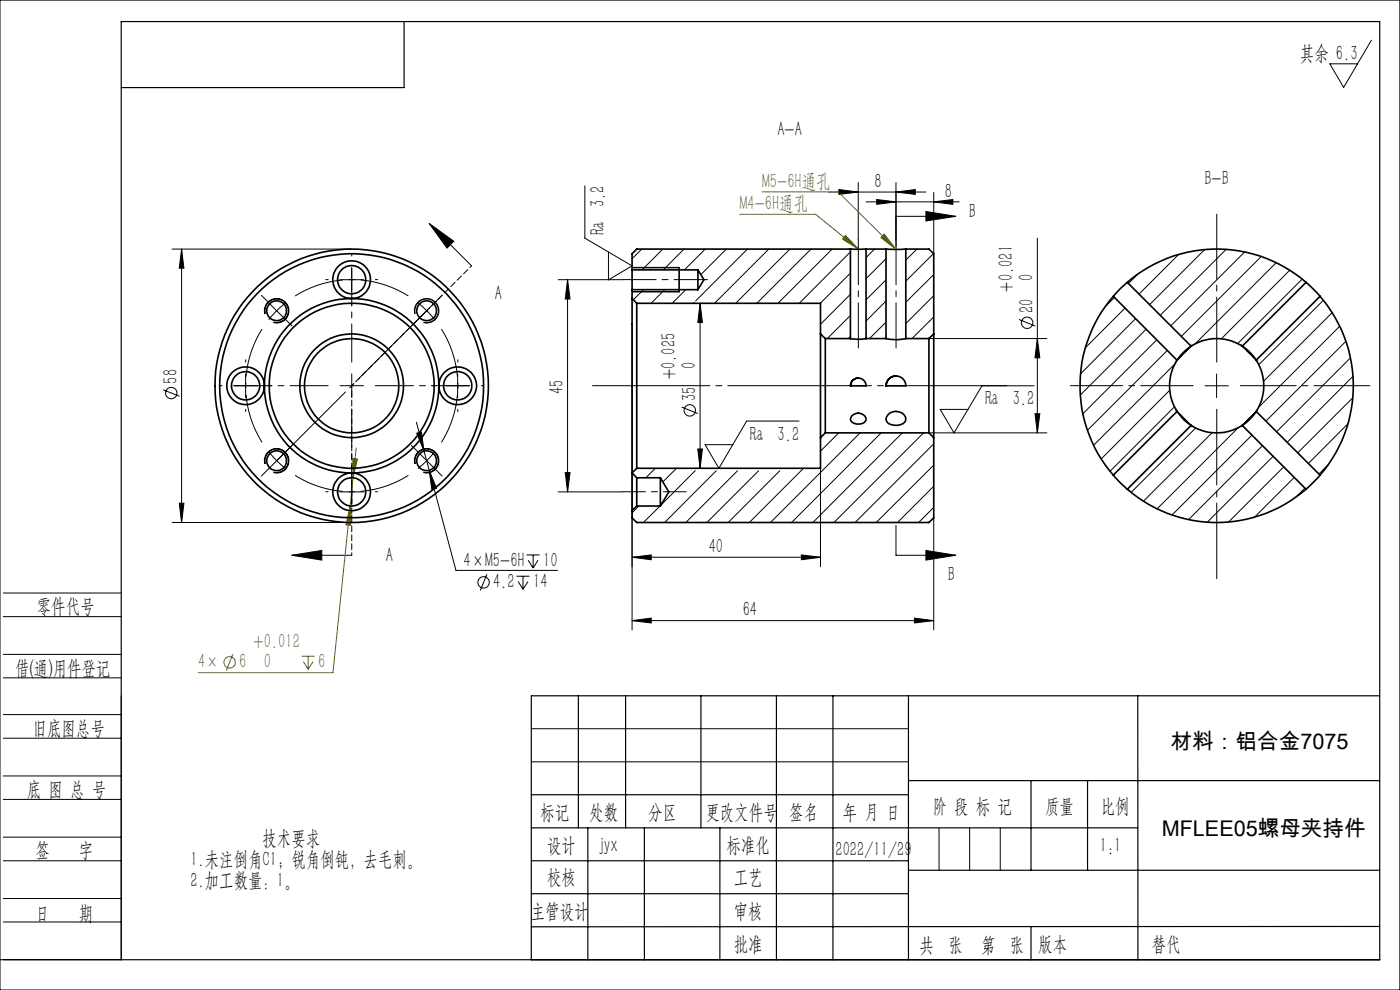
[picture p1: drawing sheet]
<svg xmlns="http://www.w3.org/2000/svg" width="297mm" height="210mm" viewBox="0 0 297 210" stroke-linecap="round" stroke-linejoin="round" font-family="sans-serif">
<g fill="none" stroke="#000" stroke-width=".21">
<path d="M0 0h297v210h-297zM290.9 8.5l-5.9 10-2.9-5h5.9M124.1 39.4v11.1l10 5.9-5 3v-5.9M182.1 38.7v12.1M190.1 38.7v13.5M36.5 52.8h38.1M38.5 52.8l.5 4.1h-1zM38.5 52.8v58M72.1 59.3h5M74.6 56.8v5M91.1 47.4l5.2 3.8-1.5 1.4zM91.1 47.4l8.9 9"/>
<path d="M118.4 59.3h13.7M120.4 59.3l.5 4.1h-1zM120.4 59.3v45M134.1 56.8h10M134.1 56.7h10M175.7 40.7h20.7M178 40.2l4.1 .5-4.1 .5zM183.7 42.8h19.8M186 42.3l4.1 .5-4.1 .5zM190.1 40.7l4.1-.5v1zM190.1 45.9h12.7M196.4 44.9l6.4 1-6.4 1z"/>
<path d="M198.1 42.8l4-.5v1zM198.1 40.8v13M220.1 50.5v41.3M52.1 79.3v5M56.2 66.6a2.6 2.6 0 0 1 2.3-3.3 2.6 2.6 0 0 1 2.8 2.8 2.6 2.6 0 0 1-3.3 2.3M56.3 66.6a2.5 2.5 0 0 1 2.2-3.2 2.5 2.5 0 0 1 2.7 2.7 2.5 2.5 0 0 1-3.2 2.2M56.9 64.2l3.6 3.5M60.5 64.3l-2 1.8-1.5 1.7M88 66.6a2.6 2.6 0 0 1 2.2-3.3 2.6 2.6 0 0 1 2.9 2.8 2.6 2.6 0 0 1-3.2 2.3M88.1 66.6a2.5 2.5 0 0 1 2.2-3.2 2.5 2.5 0 0 1 2.7 2.7 2.5 2.5 0 0 1-3.1 2.2M97.1 79.3v5M134.1 68.7v64.9"/>
<path d="M134.1 61.8h10M134.1 61.9h10M148.5 64.3l.5 4.1h-1zM148.5 64.3v35M197.1 71.8h25M216.1 67.8l3.5 1.4M220.1 71.8l.5 4.1h-1zM252.1 74l.8-.8-3.5 3.5zM258.1 79.3v5M263.2 73.2l3.6 3.5zM34.6 82.7l3.5 1.4M49.6 81.8h5"/>
<path d="M56.2 98.4a2.6 2.6 0 0 1 2.3-3.2 2.6 2.6 0 0 1 2.8 2.8 2.6 2.6 0 0 1-3.3 2.3M56.3 98.4a2.5 2.5 0 0 1 2.2-3.2 2.5 2.5 0 0 1 2.7 2.8 2.5 2.5 0 0 1-3.2 2.1M88 98.4a2.6 2.6 0 0 1 2.2-3.3 2.6 2.6 0 0 1 2.9 2.8 2.6 2.6 0 0 1-3.2 2.4M88.1 98.4a2.5 2.5 0 0 1 2.2-3.2 2.5 2.5 0 0 1 2.7 2.8 2.5 2.5 0 0 1-3.1 2.1M88.3 89.6l1.7 6.1M88.4 91.9l1-.3 .6 4.1zM90 95.7l6.7 25.3h21.6M91.1 99.8l1.5 3.8-1 .2zM94.6 81.8h5M144.6 86.4l3.5 1.3M148 95.2h1l-.5 4.1zM169.5 89.3h-11.1l-5.9 10-2.9-5h5.9"/>
<path d="M174.1 99.3v20.9M197.1 91.8h25M219.4 81.8h-11.1l-5.9 10-2.9-5h5.9M219.6 87.8h1l-.5 4zM249.4 87l3.5 3.5zM255.6 81.8h5M263.7 90l-.5 .5 3.6-3.5zM36.5 110.8h38.1M38 106.7h1l-.5 4.1zM61.9 117.8l6.4-1v2zM61.9 117.8h12.7M72.1 104.3h5"/>
<path d="M74.6 101.8v5M111.7 117.7h2.8M112 118.8l1.1 1.7M113.1 117.7v2.8M114.1 118.8l-1 1.7M118.4 104.3h13.7M119.9 100.3h1l-.5 4zM134.1 118.2l4-.5v1zM134.1 118.2h40M170 117.7l4.1 .5-4.1 .5zM190.1 111.4v6.4h12.7M196.4 116.8l6.4 1-6.4 1z"/>
<path d="M198.1 109.8v23.8M.7 138.8h25M.7 125.8h25M.7 130.8h25M103.3 121.8l-1.4 3.5M109.6 122.2h2.7M109.9 123.4l1 1.6M110.9 122.2v2.8M112 123.4l-1.1 1.6M134.1 131.6l4-.5v1zM134.1 131.6h64M194 131.1l4.1 .5-4.1 .5z"/>
<path d="M.7 143.8h25M.7 156.6h25M.7 151.6h25M25.7 147.6v56h-25.7M112.7 154.6h80M.7 169.6h25M.7 164.6h25M.7 177.6h25M112.7 161.6h80M199.2 175.6v9M205.7 175.6v9M212.2 175.6v9"/>
<path d="M.7 182.6h25M.7 190.6h25M.7 195.6h25M241.4 203.6h.1"/>
<circle cx="217.9" cy="68.5" r="1.2"/>
<circle cx="36.3" cy="83.4" r="1.22"/>
<circle cx="146.3" cy="87" r="1.22"/>
<circle cx="102.6" cy="123.5" r="1.21"/>
</g>
<g fill="none" stroke="#808000" stroke-width=".21">
<path d="M156.9 45.5h16.1l9.2 7.4M161.7 40.7h16.1l12.3 12.2M179.4 49.9l2.8 3-3.5-2.2zM187.6 49.7l2.5 3.2-3.2-2.5zM74.8 97.3l1 .1-.9 3.9zM75.6 95l-.7 6.3M74.3 107.3l.1 4.1-1-.1zM74.3 107.3l-3.7 35.4h-28.6M74.9 101.3l-.6 6M49.4 138.8l-1.4 3.4M64 139.2h2.7M65.4 139.2v2.8"/>
<path d="M64.3 140.3l1.1 1.7M66.4 140.3l-1 1.7"/>
<circle cx="48.7" cy="140.5" r="1.21"/>
</g>
<path d="M90.5 65.9l-1.8-1.7M90.5 65.9l1.7 1.9M58.7 97.7l1.9 1.7M58.7 97.7l-1.7-1.8M90.5 97.7l1.7-1.8M90.5 97.7l-1.8 1.7" fill="none" stroke="#000" stroke-width=".21" stroke-dasharray="30.5 1.3 1.3 1.3" stroke-linecap="butt"/>
<path d="M55.6 69.8a22.5 22.5 0 0 0 0 24M86.6 62.8a22.5 22.5 0 0 0-24 0M93.6 93.8a22.5 22.5 0 0 0 0-24M62.6 100.8a22.5 22.5 0 0 0 24 0" fill="none" stroke="#000" stroke-width=".21" stroke-dasharray="30.5 1.3 1.3 1.3" stroke-dashoffset="19.7" stroke-linecap="butt"/>
<g fill="none" stroke="#000" stroke-width=".25">
<path d="M25.7 4.6h267v199h-267zM85.7 4.6v14h-60M144.1 56.7v5.2M122.7 147.6v28M132.7 147.6v28M148.7 147.6v28M164.7 147.6v56M176.7 147.6v56M192.7 147.6v56M241.4 147.6v56M292.7 147.6h-180v56M112.7 175.6h128.7"/>
<path d="M112.7 168.6h80M124.7 175.6v28M136.7 175.6v28M152.7 175.6v28M192.7 165.6h100M218.7 165.6v19M230.7 165.6v19M112.7 182.6h80M112.7 189.6h80M192.7 184.6h100M218.7 196.6v7M292.7 196.5l-180 .1"/>
</g>
<path d="M74.6 81.8v36M74.6 81.8l25.4-25.4" fill="none" stroke="#000" stroke-width=".21" stroke-dasharray="1.3 .6" stroke-dashoffset=".8"/>
<path d="M150.1 59.3h-18" fill="none" stroke="#000" stroke-width=".21" stroke-dasharray="30.5 1.3 1.3 1.3" stroke-dashoffset="23.4"/>
<path d="M125.7 81.8h87.9" fill="none" stroke="#000" stroke-width=".21" stroke-dasharray="30.5 1.3 1.3 1.3" stroke-dashoffset="5.6"/>
<path d="M132.1 104.3h13.5" fill="none" stroke="#000" stroke-width=".21" stroke-dasharray="30.5 1.3 1.3 1.3" stroke-dashoffset="25.6"/>
<path d="M182.1 73.8v-23M190.1 73.8v-23" fill="none" stroke="#000" stroke-width=".21" stroke-dasharray="30.5 1.3 1.3 1.3" stroke-dashoffset="20.9"/>
<path d="M58.7 97.7l31.8-31.8" fill="none" stroke="#000" stroke-width=".21" stroke-dasharray="30.5 1.3 1.3 1.3" stroke-dashoffset="9.9"/>
<g fill="none" stroke="#000" stroke-width=".21" stroke-dasharray="30.5 1.3 1.3 1.3">
<path d="M69.6 59.3h-.5M74.6 54.3v-.5M79.6 59.3h.5M52.1 76.8v-.5M56.9 64.1l-1.4-1.4M60.5 67.7l1.5 1.5M74.6 64.3v.5M88.8 67.7l-1.5 1.5M90.5 65.9l1.8-1.8M90.5 65.9l-1.7 1.8M92.3 64.1l1.5-1.4M97.1 76.8v-.5"/>
<path d="M47.1 81.8h-.5M52.1 86.8v.5M56.9 99.5l-1.4 1.5M57.1 81.8h.5M58.7 97.7l-1.8 1.8M58.7 97.7l1.8-1.7M60.5 96l1.5-1.5M74.6 81.8v-2.5M74.6 81.8h-2.5M74.6 81.8v2.5M74.6 81.8h2.5M74.6 99.3v-.5"/>
<path d="M88.8 96l-1.5-1.5M90.5 97.7l1.8 1.8M90.5 97.7l-1.7-1.7M92.1 81.8h-.5M92.3 99.5l1.5 1.5M97.1 86.8v.5M102.1 81.8h.5M69.6 104.3h-.5M74.6 109.3v.5M79.6 104.3h.5"/>
</g>
<path d="M74.6 76.8v-20M69.6 81.8h-20M74.6 86.8v20M79.6 81.8h20" fill="none" stroke="#000" stroke-width=".21" stroke-dasharray="30.5 1.3 1.3 1.3" stroke-dashoffset="22.4"/>
<path d="M258.1 76.8v-31.4" fill="none" stroke="#000" stroke-width=".21" stroke-dasharray="30.5 1.3 1.3 1.3" stroke-dashoffset="16.7"/>
<path d="M253.1 81.8h-26" fill="none" stroke="#000" stroke-width=".21" stroke-dasharray="30.5 1.3 1.3 1.3" stroke-dashoffset="19.4"/>
<path d="M258.1 86.8v36" fill="none" stroke="#000" stroke-width=".21" stroke-dasharray="30.5 1.3 1.3 1.3" stroke-dashoffset="14.4"/>
<path d="M263.1 81.8h27.5" fill="none" stroke="#000" stroke-width=".21" stroke-dasharray="30.5 1.3 1.3 1.3" stroke-dashoffset="18.6"/>
<g fill="#000">
<path d="M38.5 52.8l.5 4.1h-1zM38 106.7h1l-.5 4.1z"/>
<path d="M196.4 44.9l6.4 1-6.4 1zM196.4 116.8l6.4 1-6.4 1z"/>
<path d="M88.4 91.9l1.6 3.8-.6-4.1zM91.1 99.8l.5 4 1-.2z"/>
<path d="M61.9 117.8l6.4-1v2zM91.1 47.4l5.2 3.8-1.5 1.4z"/>
</g>
<path d="M74.8 97.3l.1 4 .9-3.9zM74.3 107.3l-.9 4 1 .1z" fill="#808000"/>
<g fill="#000">
<path d="M178 40.2l4.1 .5-4.1 .5zM190.1 40.7l4.1-.5v1z"/>
<path d="M198.1 42.8l4-.5v1zM186 42.3l4.1 .5-4.1 .5z"/>
<path d="M148.5 64.3l.5 4.1h-1zM148 95.2h1l-.5 4.1zM220.1 71.8l.5 4.1h-1zM219.6 87.8h1l-.5 4zM120.4 59.3l.5 4.1h-1zM119.9 100.3h1l-.5 4z"/>
<path d="M170 117.7l4.1 .5-4.1 .5zM134.1 118.2l4-.5v1z"/>
<path d="M194 131.1l4.1 .5-4.1 .5zM134.1 131.6l4-.5v1z"/>
</g>
<path d="M179.4 49.9l-.7 .8 3.5 2.2zM187.6 49.7l-.7 .7 3.2 2.5z" fill="#808000"/>
<g fill="none" stroke="#000" stroke-width=".35">
<path d="M134.1 57.2v4.2M134.1 57.2h14M148.1 57.2v4.2M148.1 57.2l1.2 2.1-1.2 2.1M180.4 52.8h3.3M180.4 52.8h-45.3l-1 1v3.4M180.4 52.8v19M183.7 52.8h4.3M183.7 52.8v19M188 52.8h4.2M188 52.8v19M192.2 52.8v19"/>
<path d="M192.2 52.8h4.9l1 1v17M239.1 59.9l-2.9 3M239.1 59.9a29 29 0 0 1 38 0M239.1 59.9l13.6 13.5M277.1 59.9l2.9 3M277.1 59.9l-13.6 13.5M74.6 63.3a18.6 18.6 0 0 0-18.5 18.5M74.6 63.3a18.5 18.5 0 0 1 18.5 18.5M134.1 63.3v37M134.1 61.4v1.9M134.1 63.3l1 1M134.1 61.4h14"/>
<path d="M135.1 64.3v35M135.1 64.3h39v6.5M174.1 70.8v22M174.1 70.8l1 1M175.1 71.8v20M175.1 71.8h5.3M180.4 71.8l1.3 .2 2-.2M183.7 71.8h4.3M188 71.8a10.1 10.1 0 0 0 4.2 0M190.1 79.7a2.15 2.15 0 0 0-2.1 2.1M192.2 71.8h4.9M197.1 71.8v20"/>
<path d="M198.1 70.8v22M198.1 70.8l-1 1M236.2 62.9a29 29 0 0 0 0 37.9M236.2 62.9l13.5 13.5M249.7 76.4a10.1 10.1 0 0 0 0 10.9M252.7 73.4a10.5 10.5 0 0 0-3 3M252.7 73.4a9.8 9.8 0 0 1 10.8 0M263.5 73.4a9.8 9.8 0 0 1 3 3M266.5 76.4a9.9 9.9 0 0 1 0 10.9M280 62.9a29 29 0 0 1 0 37.9M280 62.9l-13.5 13.5M56.1 81.8a18.5 18.5 0 0 0 18.5 18.5"/>
<path d="M93.1 81.8a18.5 18.5 0 0 1-18.5 18.5M135.1 99.3l-1 1M174.1 92.8v6.5h-39M175.1 91.8h22M175.1 91.8l-1 1M180.8 88.2a1.74 1.74 0 0 1 2.9 .8 2.01 2.01 0 0 1-3.2 .3l-.1-.4zM180.8 80.8a1.66 1.66 0 0 1 1.8-.5 1.66 1.66 0 0 1 1.1 1.5h-3.3zM182.1 80.2a1.67 1.67 0 0 0-1.7 1.6M188.4 88a2.32 2.32 0 0 1 3.7 .5 1.25 1.25 0 0 1-1.1 1.6 2.92 2.92 0 0 1-2.9-.7l-.1-.5zM188.4 80.6a2.11 2.11 0 0 1 2.3-.7 2.11 2.11 0 0 1 1.5 1.9h-4.2zM197.1 91.8l1 1M198.1 92.8v17l-1 1h-62l-1-1v-1.5"/>
<path d="M249.7 87.3a9.4 9.4 0 0 0 3 2.9M249.7 87.3l-13.5 13.5M252.7 90.2a10 10 0 0 0 10.8 0M252.7 90.2l-13.6 13.6M263.5 90.2l13.6 13.6M266.5 87.3a9.8 9.8 0 0 1-3 2.9M266.5 87.3l13.5 13.5M134.1 100.3v8M134.1 100.3l1 1M135.1 101.3v6M135.1 107.3l-1 1M135.1 107.3h5"/>
<path d="M135.1 101.3h5M140.1 101.3v6M140.1 101.3l1.8 3-1.8 3M236.2 100.8l2.9 3M239.1 103.8a29 29 0 0 0 38 0M280 100.8l-2.9 3"/>
<circle cx="74.6" cy="59.3" r="4"/>
<circle cx="74.6" cy="59.3" r="2.99"/>
<circle cx="58.7" cy="65.9" r="2.11"/>
<circle cx="90.5" cy="65.9" r="2.11"/>
<circle cx="52.1" cy="81.8" r="4"/>
<circle cx="52.1" cy="81.8" r="3"/>
<circle cx="58.7" cy="97.7" r="2.11"/>
<circle cx="74.6" cy="81.8" r="11"/>
<circle cx="74.6" cy="81.8" r="10"/>
<circle cx="74.6" cy="81.8" r="29"/>
<circle cx="74.6" cy="81.8" r="28"/>
<circle cx="74.6" cy="81.8" r="17.5"/>
<circle cx="90.5" cy="97.7" r="2.11"/>
<circle cx="97.1" cy="81.8" r="4"/>
<circle cx="97.1" cy="81.8" r="3"/>
<circle cx="74.6" cy="104.3" r="4"/>
<circle cx="74.6" cy="104.3" r="3"/>
</g>
<g fill="none" stroke="#000" stroke-width=".21">
<path d="M136.1 52.8l-2 2.1M140.6 52.8l-4.4 4.4M145.1 52.8l-4.4 4.4M149.6 52.8l-4.4 4.4M154.1 52.8l-5.4 5.4M158.6 52.8l-11 11M163.1 52.8l-11.5 11.5M167.6 52.8l-11.5 11.5M172 52.8l-11.5 11.5M176.5 52.8l-11.5 11.5M180.4 53.4l-10.9 10.9M180.4 57.9l-6.4 6.4"/>
<path d="M185.5 52.8l-1.8 1.8M188 54.9l-4.3 4.2M188 59.4l-4.3 4.2M194.5 52.8l-2.3 2.4M198 53.8l-5.8 5.8M198.1 58.2l-5.9 5.9M241.4 58.1l-2 2M250 54l-8.4 8.4M255.6 52.9l-11.7 11.7M260.1 52.9l-14 14M264.1 53.4l-15.7 15.7M267.5 54.4l-16.9 17"/>
<path d="M270.7 55.7l-17.2 17.2M273.6 57.3l-14.5 14.6M276.3 59.2l-13.7 13.7M136.5 61.4l-2.2 2.2M141 61.4l-2.9 2.9M145.5 61.4l-2.9 2.9M147.2 64.2l-.1 .1M180.4 62.4l-6.3 6.4M180.4 71.4l-.4 .4M180.4 66.9l-4.9 4.9M188 63.8l-4.3 4.3M188 68.3l-3.5 3.5"/>
<path d="M198.1 62.7l-5.9 5.9M198.1 67.2l-4.6 4.6M236.4 63.1l-2 2M238.7 65.4l-8.4 8.4M240.9 67.6l-11.7 11.7M243.1 69.8l-13.9 14M245.4 72.1l-15.7 15.7M247.7 74.3l-17 17M249.2 77.2l-17.2 17.3M280.7 63.7l-13.6 13.7M282.6 66.3l-14.5 14.5M284.2 69.2l-17.2 17.2"/>
<path d="M285.5 72.4l-16.9 16.9M286.5 75.9l-15.7 15.7M287 79.8l-13.9 14M139 99.3l-2 2M143.5 99.3l-2.9 2.9M147.5 99.8l-7.3 7.4M151.9 99.9l-10.9 10.9M156.5 99.9l-11 10.9M160.9 99.9l-10.9 10.9M165.4 99.9l-10.9 10.9M169.9 99.9l-10.9 10.9M170.5 99.3l-.5 .5"/>
<path d="M177.9 91.8l-3.8 3.9M182.5 91.8l-19.1 19M186.9 91.8l-19 19M191.4 91.8l-19 19M195.9 91.8l-19 19M198.1 94.1l-16.7 16.7M198.1 98.7l-12.2 12.1M248.1 82.8l-14.5 14.6M249.2 86.3l-13.7 13.7M253.6 90.8l-13.6 13.6M257.1 91.8l-14.5 14.5M262.7 90.7l-17.2 17.2"/>
<path d="M265.6 92.3l-17 16.9M267.8 94.5l-15.6 15.7M270.1 96.8l-14 14M272.3 99l-11.7 11.7M281.8 98.5l-2 2.1M286 89.9l-8.4 8.4M287 84.4l-11.7 11.7M135.5 107.3l-1.4 1.5M140 107.3l-3.5 3.5M198.1 103.1l-7.7 7.7M198.1 107.6l-3.2 3.2M274.6 101.3l-8.4 8.4"/>
<path d="M276.8 103.5l-2 2"/>
</g>
<path d="M187.8 81.8a.17 .17 0 0 1 .3 0 .17 .17 0 0 1-.3 0zM180.2 81.8a.2 .2 0 0 1 .4 0 .2 .2 0 0 1-.4 0z" fill="#000"/>
<g font-size="4.6">
<text x="248.3" y="158.8">材料：铝合金7075</text>
<text x="246.4" y="177.4">MFLEE05螺母夹持件</text>
</g>
<g font-size="4.4">
<text x="275.8" y="12.6">其余 6.3</text>
<text x="164.9" y="28.7">A-A</text>
<text x="185.5" y="39.8">8</text>
<text x="200.5" y="41.9">8</text>
<text x="255.5" y="39.3">B-B</text>
<text x="205.6" y="46.3">B</text>
<text x="128.2" y="49.8" transform="rotate(-90 128.2 49.8)">Ra 3.2</text>
<text x="219.2" y="59.7" transform="rotate(-90 219.2 59.7)">0</text>
<text x="105" y="63.5">A</text>
<text x="214.8" y="61.8" transform="rotate(-90 214.8 61.8)">+0.021</text>
<text x="219.2" y="66.4" transform="rotate(-90 219.2 66.4)">20</text>
<text x="37.7" y="81.4" transform="rotate(-90 37.7 81.4)">58</text>
<text x="119.6" y="83.6" transform="rotate(-90 119.6 83.6)">45</text>
<text x="143.3" y="80.4" transform="rotate(-90 143.3 80.4)">+0.025</text>
<text x="147.6" y="78.3" transform="rotate(-90 147.6 78.3)">0</text>
<text x="147.7" y="85" transform="rotate(-90 147.7 85)">35</text>
<text x="209" y="85.9">Ra 3.2</text>
<text x="159.1" y="93.4">Ra 3.2</text>
<text x="81.9" y="119.3">A</text>
<text x="150.4" y="117.3">40</text>
<text x="98.4" y="120.3">4×M5-6H</text>
<text x="104.6" y="124.8">4.2</text>
<text x="113.1" y="124.8">14</text>
<text x="115.2" y="120.3">10</text>
<text x="201.1" y="123.3">B</text>
<text x="7.8" y="130.1">零件代号</text>
<text x="157.6" y="130.7">64</text>
<text x="3.2" y="143.2">借(通)用件登记</text>
<text x="6.9" y="155.8">旧底图总号</text>
<text x="5.7" y="168.9">底 图 总 号</text>
<text x="114.6" y="173.8">标记</text>
<text x="125" y="173.8">处数</text>
<text x="137.5" y="173.8">分区</text>
<text x="149.6" y="173.8">更改文件号</text>
<text x="167.4" y="173.8">签名</text>
<text x="178.8" y="173.8">年 月 日</text>
<text x="197.9" y="172.4">阶 段 标 记</text>
<text x="221.7" y="172.4">质量</text>
<text x="233.5" y="172.4">比例</text>
<text x="55.7" y="179.2">技术要求</text>
<text x="7.5" y="181.9">签</text>
<text x="16.7" y="181.9">字</text>
<text x="40.4" y="183.7">1.未注倒角C1；锐角倒钝，去毛刺。</text>
<text x="116.1" y="180.7">设计</text>
<text x="127.3" y="180.7">jyx</text>
<text x="154.1" y="180.7">标准化</text>
<text x="177.2" y="181.5">2022/11/29</text>
<text x="233.3" y="180.7">1:1</text>
<text x="40.4" y="188.2">2.加工数量：1。</text>
<text x="116.1" y="187.5">校核</text>
<text x="155.7" y="187.6">工艺</text>
<text x="7.5" y="195.2">日</text>
<text x="16.7" y="195.2">期</text>
<text x="112.6" y="194.8">主管设计</text>
<text x="155.7" y="194.8">审核</text>
<text x="155.7" y="201.7">批准</text>
<text x="195.1" y="201.9">共 张</text>
<text x="208.1" y="201.9">第 张</text>
<text x="220.3" y="201.7">版本</text>
<text x="244.4" y="201.7">替代</text>
</g>
<g font-size="4.4" fill="#808000">
<text x="161.7" y="39.8">M5-6H通孔</text>
<text x="156.9" y="44.6">M4-6H通孔</text>
<text x="53.8" y="137.4">+0.012</text>
<text x="42" y="141.8">4×</text>
<text x="50.7" y="141.8">6</text>
<text x="55.9" y="141.8">0</text>
<text x="67.5" y="141.8">6</text>
</g>
</svg>
